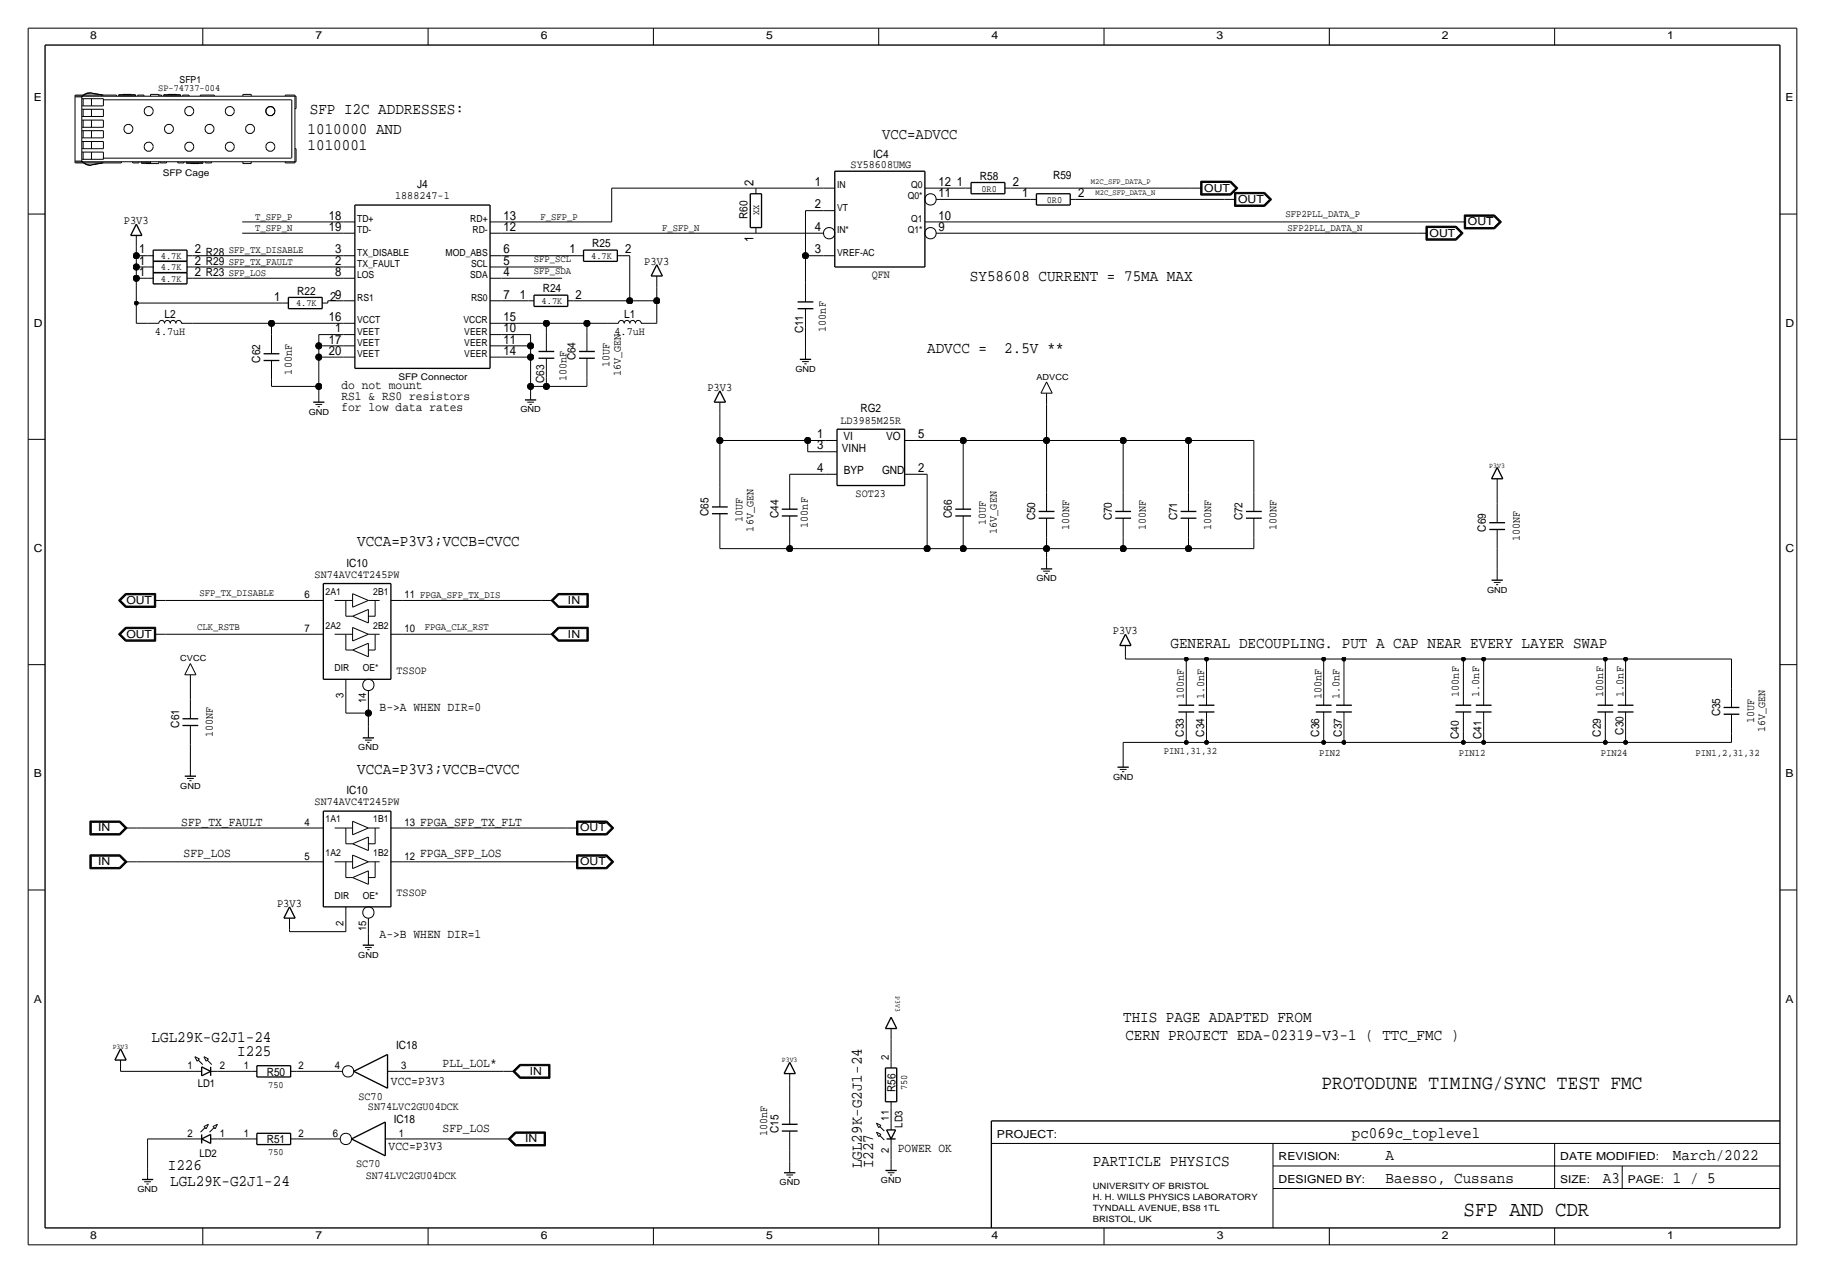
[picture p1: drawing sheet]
<svg xmlns="http://www.w3.org/2000/svg" width="411mm" height="287mm" viewBox="0 0 411 287" stroke-linecap="round" stroke-linejoin="round" font-family="sans-serif">
<g fill="none" stroke="#000" stroke-width=".23">
<path d="M6.3 6.4v274.3zM6.3 6.4h398.8zM45.7 6.4v3.8zM96.5 6.4v3.8zM147.3 6.4v3.8zM198.1 6.4v3.8zM248.9 6.4v3.8zM299.7 6.4v3.8zM350.5 6.4v3.8zM405.1 6.4v274.3zM16.9 21.4v15.3zM17 36.7h1.8z"/>
<path d="M17 36.3h1.5zM17 21.8h1.5zM17 21.4h1.8zM17 21.6h1.5zM17 36.5h1.5zM18.4 21.6v14.9zM18.5 28.7h4.8zM18.5 27.1h4.8zM18.5 26.3h4.8zM18.5 24.6h4.8zM18.5 23.9h4.8zM18.5 22.3h4.8z"/>
<path d="M18.5 36.5h48.3zM18.5 35.9h4.8zM18.5 34.3h4.8zM18.5 33.5h4.8zM18.5 31.9h4.8zM18.5 31.1h4.8zM18.5 29.5h4.8zM18.5 21.7h48.3zM18.5 36.6l.2 .1M18.5 36.4l.2 .2M18.7 29.5v1.6zM18.7 31.9v1.6z"/>
<path d="M18.7 34.3v1.6zM18.7 22.3v1.6zM18.7 24.6v1.7zM18.7 27.1v1.6zM18.7 36.7l.1 .1a2.53 2.53 0 0 0 1.8 .5M18.7 21.6l-.2 .1M18.8 36.6l.7 .4 1.1 .2M18.9 36.7h4.2zM18.9 21.4h4.2zM20.6 37.2l2.7-.5zM20.6 37.1l2.7-.4zM20.6 21l2.7 .4z"/>
<path d="M20.6 21l2.7 .5zM20.6 29.5v1.6zM20.6 31.9v1.6zM20.6 34.3v1.6zM20.6 22.3v1.6zM20.6 24.6v1.7zM20.6 27.1v1.6zM20.6 20.9h-.1a3 3 0 0 0-2 .7M20.6 21h-.1a2.11 2.11 0 0 0-1.7 .6M23.3 29.5v1.6zM23.3 31.9v1.6zM23.3 24.6v1.7z"/>
<path d="M23.3 27.1v1.6zM23.3 36.7h4.1zM23.3 36.7h.1M23.3 21.4h3zM23.3 21.4h.1M23.3 35.7h42.4zM23.3 22.3v1.6zM23.3 34.3v1.6zM23.3 22.5h42.4zM26.3 21.4v.3zM26.8 21.6h3.7zM26.8 21.3v.4z"/>
<path d="M26.8 21.3h3.7zM27.4 36.5v.2zM27.7 21.3h1.9zM27.7 21.3h.1M29.6 21.3h.1M29.9 36.7h1.4zM29.9 36.5v.2zM30.5 21.3v.4zM31 21.4h1.5zM31 21.4v.3zM31.3 36.5v.2zM31.9 36.6h2z"/>
<path d="M31.9 36.8h2zM31.9 36.5v.3zM32.5 21.4v.3zM32.8 36.9h.1M32.8 36.9h3zM33.9 21.3h1.9zM33.9 21.3v.4zM33.9 36.5v.4zM34.5 33.1a1.01 1.01 0 0 0-1.4-1 1.01 1.01 0 0 0-.3 1.7 1.01 1.01 0 0 0 1.7-.4v-.3M34.5 25a1.01 1.01 0 0 0-1.4-.9 1.01 1.01 0 0 0-.3 1.7 1.01 1.01 0 0 0 1.7-.4v-.3M35.8 21.4h.6zM35.8 36.5v.4z"/>
<path d="M35.8 21.3v.4zM36.1 36.7h1.4zM36.1 36.5v.2zM36.4 21.4v.3zM36.9 21.3v.4zM36.9 21.3h3.8zM36.9 21.6h3.8zM37.5 36.5v.2zM37.9 21.3h.1M37.9 21.3h1.9zM39.8 21.3h.1M40.1 36.7h1.4z"/>
<path d="M40.1 36.5v.2zM40.7 21.3v.4zM41.2 21.4h1.4zM41.2 21.4v.3zM41.5 36.5v.2zM42 36.6h3.8zM42 36.8h3.8zM42 36.5v.3zM42.6 21.4v.3zM43 36.9h1.9zM43 36.9h.1M43.7 33.1a1.01 1.01 0 0 0-1.4-1 1.01 1.01 0 0 0-.3 1.7 1.01 1.01 0 0 0 1.6-.4l.1-.3"/>
<path d="M43.7 25a1.01 1.01 0 0 0-1.4-.9 1.01 1.01 0 0 0-.3 1.7 1.01 1.01 0 0 0 1.6-.4l.1-.3M44.9 36.9h.1M45.2 21.4h3.1zM45.2 21.4v.3zM45.8 36.5v.3zM46.3 36.7h1.4zM46.3 36.5v.2zM47.7 36.5v.2zM48.3 21.4v.3zM52.8 25a1.01 1.01 0 0 0-1.4-.9 1.01 1.01 0 0 0-.3 1.7 1.01 1.01 0 0 0 1.7-.4v-.3M52.8 33.1a1.01 1.01 0 0 0-1.4-1 1.01 1.01 0 0 0-.3 1.7 1.01 1.01 0 0 0 1.7-.4v-.3M54.8 21.3h1.8z"/>
<path d="M54.8 36.9h1.8zM54.8 21.3v.4zM54.8 36.5v.4zM56.6 21.3v.4zM56.6 36.5v.4zM62 33.1a1.01 1.01 0 0 0-1.4-1 1.01 1.01 0 0 0-.3 1.7 1.01 1.01 0 0 0 1.6-.4l.1-.3M62 25a1.01 1.01 0 0 0-1.4-.9 1.01 1.01 0 0 0-.3 1.7 1.01 1.01 0 0 0 1.6-.4l.1-.3M64.3 21.4h2.2zM64.3 36.7h2.2zM64.3 21.4v.3zM64.3 36.5v.2zM65.8 22.5v13.1z"/>
<path d="M66.5 33.5h.3zM66.5 21.4v15.3zM66.5 24.5h.3zM66.8 33.5v3zM66.8 21.7v2.8zM6.3 48.3h3.9zM30.7 57.7v2.5zM30.7 57.7h2.6zM30.7 55.6v2.1zM30.7 53.1v2.5zM33.3 57.7h1.2zM42.2 57.7h1.2z"/>
<path d="M43.4 57.7h34.1zM54.6 50h22.9zM54.6 52.6h22.9zM77.5 57.7h2.5zM77.5 52.6h2.5zM77.5 50h2.5zM110.5 57.7h2.5zM110.5 50h2.5zM110.5 52.6h2.5zM113 50h24.9zM113 52.6h57.4zM113 57.7h17.3z"/>
<path d="M130.3 57.7h1.3zM137.9 42.4h32.5zM137.9 42.4v7.6zM139.2 57.7h1.3zM140.5 57.7h1.5zM142 57.7v10.1zM170.4 42.4h15.3zM170.4 52.6h15.3zM170.4 42.4v1.3zM170.4 51.3v1.3zM181.6 47.5v10.2zM181.6 57.7h4.1z"/>
<path d="M181.6 57.7v6.1zM181.6 47.5h4.1zM185.7 57.7h2.5zM185.7 47.5h2.5zM185.7 42.4h2.5zM208.5 50h2.6zM208.5 42.4h2.6zM211.1 52.6h108.2zM211.1 50h116.8zM211.1 45h21.3zM211.1 42.4h6.6zM217.7 42.4h1.2z"/>
<path d="M226.6 42.4h1.2zM227.8 42.4h40.7zM232.4 45h1.3zM241.3 45h1.3zM242.6 45h33.5zM268.5 42.4h2.5zM270.7 40.8h6.8zM270.7 44h6.8zM270.7 40.8v3.2zM270.8 40.9h6.7zM270.8 40.9v3zM270.8 43.9h6.7z"/>
<path d="M270.9 41h6.5zM270.9 41v2.8zM270.9 43.8h6.5zM271 41.1h6.4zM271 41.1v2.6zM271 43.7h6.4zM276.1 45h2.5zM277.4 41.1l1.2 1.3zM277.4 41l1.4 1.4zM277.4 43.8l1.4-1.4zM277.5 40.9l1.4 1.5zM277.5 40.8l1.6 1.6z"/>
<path d="M277.5 44l1.6-1.6zM278.3 43.4h6.8zM278.3 46.5h6.8zM278.3 43.4v3.1zM278.4 43.5h6.7zM278.4 43.5v2.9zM278.4 46.4h6.7zM278.5 43.6h6.5zM278.5 43.6v2.7zM278.5 46.3h6.5zM278.6 43.7h6.4zM278.6 43.7v2.5z"/>
<path d="M278.6 46.2h6.4zM278.6 42.4l-1.2 1.3zM278.9 42.4l-1.4 1.5zM285 43.7l1.3 1.3zM285 46.2l1.3-1.2zM285 43.6l1.4 1.4zM285 46.3l1.4-1.3zM285.1 43.5l1.5 1.5zM285.1 46.4l1.5-1.4zM285.1 43.4l1.6 1.6zM285.1 46.5l1.6-1.5zM319.3 52.6h2.5z"/>
<path d="M321.5 51h6.8zM321.5 54.2h6.8zM321.5 51v3.2zM321.6 51.1h6.7zM321.6 51.1v3zM321.6 54.1h6.7zM321.7 51.2h6.5zM321.7 51.2v2.7zM321.7 53.9h6.5zM321.8 51.3h6.4zM321.8 51.3v2.5zM321.8 53.8h6.4z"/>
<path d="M327.9 50h2.6zM328.2 51.3l1.2 1.3zM328.2 51.2l1.4 1.4zM328.2 53.9l1.4-1.3zM328.3 51.1l1.4 1.5zM328.3 51l1.6 1.6zM328.3 54.2l1.6-1.6zM329.4 52.6l-1.2 1.2zM329.7 52.6l-1.4 1.5zM330.1 48.5h6.9zM330.1 51.6h6.9zM330.1 48.5v3.1z"/>
<path d="M330.3 48.6h6.6zM330.3 48.6v2.9zM330.3 51.5h6.6zM330.4 48.7h6.5zM330.4 48.7v2.7zM330.4 51.4h6.5zM330.5 48.8h6.3zM330.5 48.8v2.5zM330.5 51.3h6.3zM336.8 48.8l1.3 1.2zM336.8 51.3l1.3-1.3zM336.9 48.7l1.3 1.3z"/>
<path d="M336.9 51.4l1.3-1.4zM336.9 48.6l1.5 1.4zM337 48.5l1.5 1.5zM337 51.6l1.5-1.6zM338.4 50l-1.5 1.5zM401.3 48.3h3.8zM30.7 72.9h2.6zM30.7 68.3v4.6zM30.7 68.3h33.1zM30.7 62.7v5.6zM30.7 60.2v2.5zM30.7 62.7h2.6z"/>
<path d="M30.7 60.2h2.6zM33.3 72.9h2.5zM33.3 60.2h1.2zM33.3 62.7h1.2zM35.8 72.9a.66 .66 0 0 1 .7-.6 .66 .66 0 0 1 .6 .6M37.1 72.9a.66 .66 0 0 1 .6-.6 .66 .66 0 0 1 .7 .6M38.4 72.9a.66 .66 0 0 1 .6-.6 .66 .66 0 0 1 .7 .6M39.6 72.9a.66 .66 0 0 1 .7-.6 .66 .66 0 0 1 .6 .6M40.9 72.9h2.5zM42.2 60.2h1.2zM42.2 62.7h1.2zM43.4 62.7h34.1z"/>
<path d="M43.4 60.2h34.1zM43.4 72.9h17.8zM61.2 72.9h16.3zM61.2 72.9v2.5zM61.2 75.4v4.4zM63.8 68.3h1.2zM71.9 78v2.5zM71.9 78h5.6zM71.9 75.4v2.6zM71.9 75.4h5.6zM72.6 68.3h1.3zM73.9 67.8h3.6z"/>
<path d="M73.9 67.8v.5zM77.5 78h2.5zM77.5 75.4h2.5zM77.5 72.9h2.5zM77.5 67.8h2.5zM77.5 60.2h2.5zM77.5 62.7h2.5zM110.5 78h2.5zM110.5 72.9h2.5zM110.5 75.4h2.5zM110.5 67.8h2.5zM110.5 60.2h2.5z"/>
<path d="M110.5 62.7h2.5zM113 72.9h10.2zM113 78h6.6zM113 75.4h6.6zM113 67.8h6.1zM113 62.7h13.7zM113 60.2h13.7zM119.1 67.8h1.3zM119.6 78v2.5zM119.6 75.4v2.6zM123.2 72.9h9.1zM123.2 72.9v2z"/>
<path d="M123.2 74.9v4.3zM128 67.8h1.3zM129.3 67.8h12.7zM132.3 72.9h4.6zM132.3 72.9v2zM132.3 74.9v4.3zM136.9 72.9h2.5zM139.4 72.9a.66 .66 0 0 1 .7-.6 .66 .66 0 0 1 .7 .6M140.7 72.9a.66 .66 0 0 1 .7-.6 .66 .66 0 0 1 .6 .6M142 67.8h6.1zM142 72.9a.66 .66 0 0 1 .6-.6 .66 .66 0 0 1 .7 .6M143.3 72.9a.66 .66 0 0 1 .6-.6 .66 .66 0 0 1 .7 .6"/>
<path d="M144.5 72.9h2.6zM147.1 72.9h1zM148.1 67.8v5.1zM148.1 64.8v3zM148.1 62.2v2.6zM181.6 73.9v4.6zM181.6 78.5v2.5zM181.6 69.6v4.3zM181.6 63.8v4.3zM6.3 99.1h3.9zM61.2 87.1h10.7zM61.2 85.6v1.5z"/>
<path d="M61.2 81.3v4.3zM71.1 91.2h1.5zM71.6 91.7h.5zM71.9 80.5v6.6zM71.9 87.1v1zM71.9 80.5h5.6zM71.9 88.1v2.6zM77.5 80.5h2.5zM110.5 80.5h2.5zM113 80.5h6.6zM118.9 90.7h1.5zM119.4 91.2h.5z"/>
<path d="M119.6 87.1h3.6zM119.6 80.5v6.6zM119.6 87.1v.5zM119.6 87.6v2.6zM123.2 87.1h9.1zM123.2 85.1v2zM123.2 80.8v4.3zM132.3 85.1v2zM132.3 80.8v4.3zM162.3 99.3h19.8zM162.3 93.2v6.1zM162.3 99.3v10.7z"/>
<path d="M162.3 90.7v2.5zM180.8 81.5h1.6zM181.4 82h.5zM182.1 99.3h4.1zM182.1 99.3v2.6zM186.2 99.3h2.5zM204 99.3h2.5zM206.5 99.3h10.7zM217.2 99.3h18.8zM217.2 99.3v11.2zM234.7 88.6h2.5zM236 99.3h17.2z"/>
<path d="M236 91.2v8.1zM236 99.3v11.7zM236 86.1l1.2 2.5zM236 86.1l-1.3 2.5zM236 88.6v2.6zM253.2 99.3h14.8zM253.2 99.3v11.7zM268 99.3h14.7zM268 99.3v11.7zM282.7 99.3v11.7zM401.3 99.1h3.8zM162.3 115.8v4.3z"/>
<path d="M162.3 110v4.3zM178.1 106.9h8.1zM178.1 106.9v3.6zM178.1 116.3v4.3zM178.1 110.5v4.3zM182.1 101.9h4.1zM186.2 106.9h2.5zM186.2 101.9h2.5zM204 106.9h2.5zM206.5 106.9h2.5zM209 106.9v16.8zM217.2 116.3v4.3z"/>
<path d="M217.2 110.5v4.3zM236 116.8v4.4zM236 111v4.3zM253.2 116.8v4.4zM253.2 111v4.3zM268 116.8v4.4zM268 111v4.3zM282.7 116.8v4.4zM282.7 111v4.3zM337.6 110.5v3zM337.6 107.9v2.6zM337.6 119.4v4.3z"/>
<path d="M337.6 113.5v4.4zM26.7 135.4l1.6-1.6zM26.7 135.4l1.6 1.6zM26.9 135.4l1.4-1.5zM26.9 135.4l1.4 1.5zM27 135.4l1.4-1.4zM27 135.4l1.4 1.4zM27.2 135.4l1.2-1.3zM27.2 135.4l1.2 1.3zM28.3 133.8h6.8zM28.3 137h6.8zM28.3 133.9h6.7z"/>
<path d="M28.3 136.9h6.7zM28.4 134h6.5zM28.4 136.8h6.5zM28.4 134.1h6.4zM28.4 136.7h6.4zM34.8 135.4h2.5zM34.8 134.1v2.6zM34.9 134v2.8zM35 133.9v3zM35.1 133.8v3.2zM37.3 135.4h33.1zM70.4 135.4h2.5z"/>
<path d="M75.4 135.4h4.1zM78 135.4v3.5zM78 138.9h1.5zM79.5 138.9l3.6-1.5zM79.5 138.9l3.6 1.6zM79.5 133.9v3zM79.5 136.9l3.6-1.5zM79.5 133.9l3.6 1.5zM83.1 138.9h1.5zM83.1 137.4v3.1zM83.1 135.4h2.5zM84.6 135.4v3.5z"/>
<path d="M88.1 135.4h2.6zM90.7 135.4h31.5zM122.2 135.4h2.5zM124.3 135.4l1.5-1.6zM124.3 135.4l1.5 1.6zM124.4 135.4l1.5 1.5zM124.6 135.4l1.3-1.4zM124.6 135.4l1.3 1.4zM124.7 135.4l1.3-1.3zM124.7 135.4l1.3 1.3zM125.8 137h6.8zM125.8 133.8h6.8z"/>
<path d="M125.9 133.9l-1.5 1.5zM125.9 133.9h6.6zM125.9 136.9h6.6zM125.9 134h6.5zM125.9 136.8h6.5zM126 134.1h6.3zM126 136.7h6.3zM132.3 134.1v2.6zM132.4 134v2.8zM132.5 133.9v3zM132.6 133.8v3.2zM162.3 123.7h15.8z"/>
<path d="M162.3 120.1v3.6zM178.1 123.7h30.9zM178.1 120.6v3.1zM209 123.7h8.2zM217.2 123.7h18.8zM217.2 120.6v3.1zM235.2 128.8h1.5zM235.7 129.3h.5zM236 123.7h17.2zM236 121.2v2.5zM236 123.7v2zM236 125.7v2.6z"/>
<path d="M253.2 123.7h14.8zM253.2 121.2v2.5zM268 123.7h14.7zM268 121.2v2.5zM282.7 121.2v2.5zM336.8 131.3h1.5zM337.3 131.8h.5zM337.6 123.7v4.6zM337.6 128.3v2.5zM6.3 149.9h3.9zM26.7 143l1.6-1.6zM26.7 143l1.6 1.6z"/>
<path d="M26.9 143l1.4-1.5zM26.9 143l1.4 1.5zM27 143l1.4-1.4zM27 143l1.4 1.4zM27.2 143l1.2 1.3zM28.3 141.4h6.8zM28.3 144.6h6.8zM28.3 141.5h6.7zM28.3 144.5h6.7zM28.4 141.6h6.5zM28.4 144.4h6.5zM28.4 141.7l-1.2 1.3z"/>
<path d="M28.4 141.7h6.4zM28.4 144.3h6.4zM34.8 143h2.5zM34.8 141.7v2.6zM34.9 141.6v2.8zM35 141.5v3zM35.1 141.4v3.2zM37.3 143h33.1zM41.7 152.1h2.5zM42.9 154.7v3zM42.9 149.6l1.3 2.5zM42.9 149.6l-1.2 2.5z"/>
<path d="M42.9 152.1v2.6zM42.9 157.7v4.4zM70.4 143h2.5zM75.4 143h4.1zM78 155.7v5.1zM78 153.2v2.5zM78 143v3.6zM78 146.6h1.5zM79.5 141.5l3.6 1.5zM79.5 144.5l3.6-1.5zM79.5 141.5v3zM79.5 146.6l3.6-1.6z"/>
<path d="M79.5 146.6l3.6 1.5zM83.1 155.7v5.1zM83.1 146.6h1.5zM83.1 143h2.5zM83.1 145v3.1zM84.6 143v3.6zM88.1 143h2.6zM90.7 143h31.5zM122.2 143h2.5zM124.3 143l1.5-1.6zM124.3 143l1.5 1.6zM124.4 143l1.5 1.5z"/>
<path d="M124.6 143l1.3-1.4zM124.6 143l1.3 1.4zM124.7 143l1.3-1.3zM124.7 143l1.3 1.3zM125.8 144.6h6.8zM125.8 141.4h6.8zM125.9 141.5l-1.5 1.5zM125.9 141.5h6.6zM125.9 144.5h6.6zM125.9 141.6h6.5zM125.9 144.4h6.5zM126 141.7h6.3z"/>
<path d="M126 144.3h6.3zM132.3 141.7v2.6zM132.4 141.6v2.8zM132.5 141.5v3zM132.6 141.4v3.2zM253.7 148.6h13.8zM253.7 148.1v.5zM253.7 145.5v2.6zM267.5 148.6h4.5zM267.5 148.6v6.1zM267.5 154.7v4.3zM272 148.6h26.4z"/>
<path d="M272 148.6v6.1zM272 154.7v4.3zM298.4 148.6h4.6zM298.4 148.6v6.1zM298.4 154.7v4.3zM303 148.6h26.9zM303 148.6v6.1zM303 154.7v4.3zM329.9 148.6h4.6zM329.9 148.6v6.1zM329.9 154.7v4.3zM334.5 148.6h27.4z"/>
<path d="M334.5 148.6v6.1zM334.5 154.7v4.3zM361.9 148.6h4.6zM361.9 148.6v6.1zM361.9 154.7v4.3zM366.5 148.6h23.9zM366.5 148.6v6.1zM366.5 154.7v4.3zM390.4 148.6v6.6zM390.4 155.2v4.3zM401.3 149.9h3.8zM42.2 175.5h1.5z"/>
<path d="M42.7 176h.5zM42.9 167.9v4.6zM42.9 172.5v2.5zM42.9 163.6v4.3zM78 160.8h5.1zM82.3 166.9h1.5zM82.8 167.4h.5zM83.1 160.8v3zM83.1 163.8v2.6zM252.5 173.5h1.5zM253 174h.5zM253.2 167.4h14.3z"/>
<path d="M253.2 167.4v3zM253.2 170.4v2.6zM267.5 167.4h4.5zM267.5 164.8v2.6zM267.5 160.5v4.3zM272 167.4h26.4zM272 164.8v2.6zM272 160.5v4.3zM298.4 167.4h4.6zM298.4 164.8v2.6zM298.4 160.5v4.3zM303 167.4h26.9z"/>
<path d="M303 164.8v2.6zM303 160.5v4.3zM329.9 167.4h4.6zM329.9 164.8v2.6zM329.9 160.5v4.3zM334.5 167.4h27.4zM334.5 164.8v2.6zM334.5 160.5v4.3zM361.9 167.4h4.6zM361.9 164.8v2.6zM361.9 160.5v4.3zM366.5 167.4h23.9z"/>
<path d="M366.5 164.8v2.6zM366.5 160.5v4.3zM390.4 165.4v2zM390.4 161v4.4zM20.3 192.7v3.2zM20.3 195.9h6.8zM20.3 192.7h6.8zM20.3 185.1v3.2zM20.3 188.3h6.8zM20.3 185.1h6.8zM20.4 192.8h6.6zM20.4 192.8v3z"/>
<path d="M20.4 195.8h6.6zM20.4 185.2h6.6zM20.4 185.2v3zM20.4 188.2h6.6zM20.5 192.9h6.5zM20.5 192.9v2.8zM20.5 195.7h6.5zM20.5 185.3h6.5zM20.5 185.3v2.8zM20.5 188.1h6.5zM20.6 193h6.3zM20.6 193v2.6z"/>
<path d="M20.6 195.6h6.3zM20.6 185.4h6.3zM20.6 185.4v2.6zM20.6 188h6.3zM26.9 193l1.3 1.3zM26.9 195.6l1.3-1.3zM26.9 185.4l1.3 1.3zM26.9 188l1.3-1.3zM27 192.9l1.3 1.4zM27 195.7l1.3-1.4zM27 185.3l1.3 1.4zM27 188.1l1.3-1.4z"/>
<path d="M27 192.8l1.5 1.5zM27 195.8l1.5-1.5zM27 185.2l1.5 1.5zM27 188.2l1.5-1.5zM27.1 192.7l1.6 1.6zM27.1 195.9l1.6-1.6zM27.1 185.1l1.6 1.6zM28.2 194.3h2.5zM28.2 186.7h2.5zM28.7 186.7l-1.6 1.6zM30.7 186.7h39.7zM30.7 194.3h39.7z"/>
<path d="M70.4 194.3h2.5zM70.4 186.7h2.5zM75.4 194.3h4.1zM75.4 186.7h4.1zM78 197.9h1.5zM78 190.2h1.5zM78 194.3v3.6zM78 186.7v3.5zM79.5 192.8l3.6 1.5zM79.5 195.8l3.6-1.5zM79.5 190.2l3.6 1.6zM79.5 190.2l3.6-1.5z"/>
<path d="M79.5 197.9l3.6-1.6zM79.5 197.9l3.6 1.5zM79.5 192.8v3zM79.5 185.2l3.6 1.5zM79.5 185.2v3zM79.5 188.2l3.6-1.5zM83.1 190.2h1.5zM83.1 197.9h1.5zM83.1 194.3h2.5zM83.1 188.7v3.1zM83.1 196.3v3.1zM83.1 186.7h2.5z"/>
<path d="M84.6 194.3v3.6zM84.6 186.7v3.5zM88.1 194.3h2.6zM88.1 186.7h2.6zM90.7 186.7h37.1zM90.7 194.3h37.1zM127.8 194.3h2.5zM127.8 186.7h2.5zM130 192.7h6.8zM130 195.9h6.8zM130 192.7v3.2zM130 185.1h6.8z"/>
<path d="M130 188.3h6.8zM130 185.1v3.2zM130.1 192.8h6.7zM130.1 192.8v3zM130.1 195.8h6.7zM130.1 185.2h6.7zM130.1 185.2v3zM130.1 188.2h6.7zM130.2 192.9h6.5zM130.2 192.9v2.8zM130.2 195.7h6.5zM130.2 185.3h6.5z"/>
<path d="M130.2 185.3v2.8zM130.2 188.1h6.5zM130.3 193h6.4zM130.3 193v2.6zM130.3 195.6h6.4zM130.3 185.4h6.4zM130.3 185.4v2.6zM130.3 188h6.4zM136.7 193l1.2 1.3zM136.7 195.6l1.2-1.3zM136.7 185.4l1.2 1.3zM136.7 188l1.2-1.3z"/>
<path d="M136.7 192.9l1.4 1.4zM136.7 195.7l1.4-1.4zM136.7 185.3l1.4 1.4zM136.7 188.1l1.4-1.4zM136.8 192.8l1.4 1.5zM136.8 185.2l1.4 1.5zM136.8 192.7l1.6 1.6zM136.8 195.9l1.6-1.6zM136.8 185.1l1.6 1.6zM138.2 194.3l-1.4 1.5zM138.2 186.7l-1.4 1.5zM138.4 186.7l-1.6 1.6z"/>
<path d="M6.3 200.7h3.9zM65.3 210.1h12.7zM65.3 209.5v.6zM65.3 207v2.5zM78 207v3.1zM78 204.5v2.5zM82.3 213.6h1.5zM82.8 214.1h.5zM83.1 207v3.6zM83.1 210.6v2.5zM401.3 200.7h3.8zM27.2 239v2.6z"/>
<path d="M43.9 238.3l.5 1zM43.9 238.3l1.1 .5zM44.7 239l1 1zM45 238.8l-.6 .5zM46 238.3l1 .5zM46 238.3l.5 1zM46.5 239.3l.5-.5zM46.7 239l1.1 1zM117.2 240h6.8zM124 240v3.1zM200.9 234.4v5.1zM200.9 239.5v1.3z"/>
<path d="M200.9 231.9v2.5zM27.2 241.6h16.7zM33.3 256.8h10.6zM33.3 256.8v6.6zM43.9 256.8h1.6zM43.9 241.6h1.6zM45.2 255.3l1-1zM46 254l.5 .5zM46 254l1-.5zM47 253.5l-.5 1zM47.2 255.3l1.1-1zM47.5 256.8h1.5z"/>
<path d="M47.5 241.6h1.5zM48 254l.5 .5zM48 254l1-.5zM49 241.6h7.6zM49 256.8h7.6zM49 253.5l-.5 1zM56.6 256.8h1.3zM56.6 241.6h1.3zM65.5 256.8h1.3zM65.5 241.6h1.3zM66.8 241.6h10.4zM66.8 256.8h9.9z"/>
<path d="M86.9 256.8h2.5zM87.4 241.6h2.5zM89.4 256.8h23.1zM89.9 241.6h23.6zM112.5 256.8h2.6zM113.5 241.6h2.6zM114.6 256.8l1.6 1.6zM114.8 256.8l1.4-1.5zM114.8 256.8l1.4 1.5zM114.9 256.8l1.4-1.4zM114.9 256.8l1.4 1.4zM115.1 256.8l1.2-1.3z"/>
<path d="M115.1 256.8l1.2 1.3zM115.6 241.6l1.6-1.6zM115.6 241.6l1.6 1.5zM115.8 241.6l1.4 1.4zM115.9 241.6l1.4-1.4zM115.9 241.6l1.4 1.3zM116.1 241.6l1.2-1.3zM116.1 241.6l1.2 1.2zM116.2 255.2l-1.6 1.6zM116.2 258.4h6.8zM116.2 255.2h6.8zM116.2 255.3h6.7z"/>
<path d="M116.2 258.3h6.7zM116.3 255.4h6.5zM116.3 258.2h6.5zM116.3 255.5h6.4zM116.3 258.1h6.4zM117.2 243.1h6.8zM117.2 240.1l-1.4 1.5zM117.2 240.1h6.7zM117.2 243h6.7zM117.3 240.2h6.5zM117.3 242.9h6.5zM117.3 240.3h6.4z"/>
<path d="M117.3 242.8h6.4zM122.7 255.5v2.6zM122.8 255.4v2.8zM122.9 255.3v3zM123 255.2v3.2zM123.7 240.3v2.5zM123.8 240.2v2.7zM123.9 240.1v2.9zM178.1 259.3v2.6zM178.1 244.6v4.6zM178.1 242.1v2.5zM178.1 255v4.3z"/>
<path d="M178.1 249.2v4.3zM197.6 253.2l1 .5zM197.6 253.2l.5 1.1zM197.6 255.3l.5 1zM197.6 255.3l1 .5zM198.1 256.3l.5-.5zM198.4 254l1 1zM198.4 256l1 1zM198.6 253.7l-.5 .6zM200.9 258.3v3.1zM200.9 249.7v3.5zM200.9 248.4v1.3z"/>
<path d="M200.9 253.2v1.6zM200.9 256.8v1.5zM223.5 257.8h177.8zM287 257.8v19.1zM350.5 257.8v10.2zM32.5 266.4h1.5zM33 267h.5zM33.3 263.4v2.5zM45.7 276.9v3.8zM96.5 276.9v3.8zM147.3 276.9v3.8zM177.3 264.9h1.5z"/>
<path d="M177.8 265.4h.5zM178.1 261.9v2.5zM198.1 276.9v3.8zM200.2 264.4h1.5zM200.7 264.9h.5zM200.9 261.4v2.5zM248.9 276.9v3.8zM287 268h114.3zM287 262.9h114.3zM299.7 276.9v3.8zM350.5 276.9v3.8zM365.8 262.9v5.1z"/>
<path d="M6.3 280.7h398.8z"/>
<circle cx="29" cy="29.1" r="1.02"/>
<circle cx="38.1" cy="29.1" r="1.02"/>
<circle cx="47.2" cy="29.1" r="1.02"/>
<circle cx="56.4" cy="29.1" r="1.02"/>
<circle cx="186.9" cy="52.6" r="1.28"/>
<circle cx="209.8" cy="45" r="1.28"/>
<circle cx="209.8" cy="52.6" r="1.28"/>
<circle cx="83.1" cy="154.4" r="1.28"/>
<circle cx="83.1" cy="205.8" r="1.28"/>
<circle cx="78" cy="256.8" r="1.28"/>
<circle cx="78.5" cy="241.6" r="1.28"/>
</g>
<g fill="#000" stroke="#000" stroke-width=".23">
<circle cx="30.7" cy="57.7" r=".71"/>
<circle cx="181.6" cy="57.7" r=".71"/>
<circle cx="30.7" cy="68.3" r=".46"/>
<circle cx="30.7" cy="62.7" r=".71"/>
<circle cx="30.7" cy="60.2" r=".71"/>
<circle cx="61.2" cy="72.9" r=".71"/>
<circle cx="71.9" cy="78" r=".71"/>
<circle cx="119.6" cy="78" r=".71"/>
<circle cx="123.2" cy="72.9" r=".71"/>
<circle cx="132.3" cy="72.9" r=".71"/>
<circle cx="142" cy="67.8" r=".71"/>
<circle cx="148.1" cy="67.8" r=".71"/>
<circle cx="71.9" cy="87.1" r=".71"/>
<circle cx="71.9" cy="80.5" r=".71"/>
<circle cx="119.6" cy="87.1" r=".71"/>
<circle cx="119.6" cy="80.5" r=".71"/>
<circle cx="123.2" cy="87.1" r=".71"/>
<circle cx="162.3" cy="99.3" r=".71"/>
<circle cx="182.1" cy="99.3" r=".71"/>
<circle cx="217.2" cy="99.3" r=".71"/>
<circle cx="236" cy="99.3" r=".71"/>
<circle cx="253.2" cy="99.3" r=".71"/>
<circle cx="268" cy="99.3" r=".71"/>
<circle cx="178.1" cy="123.7" r=".71"/>
<circle cx="209" cy="123.7" r=".71"/>
<circle cx="217.2" cy="123.7" r=".71"/>
<circle cx="236" cy="123.7" r=".71"/>
<circle cx="253.2" cy="123.7" r=".71"/>
<circle cx="268" cy="123.7" r=".71"/>
<circle cx="267.5" cy="148.6" r=".46"/>
<circle cx="272" cy="148.6" r=".46"/>
<circle cx="298.4" cy="148.6" r=".46"/>
<circle cx="303" cy="148.6" r=".46"/>
<circle cx="329.9" cy="148.6" r=".46"/>
<circle cx="334.5" cy="148.6" r=".46"/>
<circle cx="361.9" cy="148.6" r=".46"/>
<circle cx="366.5" cy="148.6" r=".46"/>
<circle cx="83.1" cy="160.8" r=".71"/>
<circle cx="267.5" cy="167.4" r=".46"/>
<circle cx="272" cy="167.4" r=".46"/>
<circle cx="298.4" cy="167.4" r=".46"/>
<circle cx="303" cy="167.4" r=".46"/>
<circle cx="329.9" cy="167.4" r=".46"/>
<circle cx="334.5" cy="167.4" r=".46"/>
<circle cx="361.9" cy="167.4" r=".46"/>
<circle cx="366.5" cy="167.4" r=".46"/>
</g>
<g fill="none" stroke="#000" stroke-width=".3">
<path d="M10.2 10.2v266.7zM10.2 10.2h391.1zM401.3 10.2v266.7zM188.2 38.6h20.3zM188.2 38.6v21.6zM208.5 38.6v21.6zM29.5 53.1h2.5zM30.7 50.5l1.3 2.6zM30.7 50.5l-1.2 2.6zM34.5 56.4h7.7zM34.5 56.4v2.5zM34.5 58.9h7.7z"/>
<path d="M34.5 58.9v2.6zM42.2 56.4v2.5zM42.2 58.9v2.6zM80 46.2h30.5zM80 46.2v36.9zM110.5 46.2v36.9zM131.6 56.4h7.6zM131.6 56.4v2.5zM131.6 58.9h7.6zM139.2 56.4v2.5zM148.1 59.7l1.3 2.5zM148.1 59.7l-1.3 2.5z"/>
<path d="M169.2 43.7v7.6zM169.2 43.7h2.5zM169.2 51.3h2.5zM171.7 43.7v7.6zM218.9 41.1h7.7zM218.9 41.1v2.6zM218.9 43.7h7.7zM226.6 41.1v2.6zM233.7 43.7h7.6zM233.7 43.7v2.5zM233.7 46.2h7.6zM241.3 43.7v2.5z"/>
<path d="M34.5 61.5h7.7zM34.5 61.5v2.5zM34.5 64h7.7zM42.2 61.5v2.5zM59.4 79.8h3.6zM65 67.1h7.6zM65 67.1v2.5zM65 69.6h7.6zM72.6 67.1v2.5zM120.4 66.5h7.6zM120.4 66.5v2.6zM120.4 69.1h7.6z"/>
<path d="M121.4 79.2h3.6zM128 66.5v2.6zM130.6 79.2h3.5zM146.8 62.2h2.6zM179.8 68.1h3.6zM179.8 69.6h3.6zM188.2 60.2h20.3zM59.4 81.3h3.6zM70.6 90.7h2.6zM80 83.1h30.5zM118.4 90.2h2.5zM121.4 80.8h3.6z"/>
<path d="M130.6 80.8h3.5zM161 90.7h2.6zM162.3 88.1l1.3 2.6zM162.3 88.1l-1.3 2.6zM180.3 81h2.6zM188.7 96.8h15.3zM188.7 96.8v12.7zM204 96.8v12.7zM160.5 114.3h3.6zM160.5 115.8h3.6zM176.3 114.8h3.5zM176.3 116.3h3.5z"/>
<path d="M188.7 109.5h15.3zM215.4 114.8h3.5zM215.4 116.3h3.5zM234.2 115.3h3.5zM234.2 116.8h3.5zM251.5 115.3h3.5zM251.5 116.8h3.5zM266.2 115.3h3.5zM266.2 116.8h3.5zM280.9 115.3h3.6zM280.9 116.8h3.6zM335.8 117.9h3.5z"/>
<path d="M335.8 119.4h3.5zM336.3 107.9h2.5zM337.6 105.4l1.2 2.5zM337.6 105.4l-1.3 2.5zM72.9 131.6h15.2zM72.9 131.6v21.6zM88.1 131.6v21.6zM234.7 128.3h2.5zM336.3 130.8h2.5zM72.9 153.2h15.2zM252.5 145.5h2.5zM253.7 143l1.3 2.5z"/>
<path d="M253.7 143l-1.2 2.5zM265.7 159h3.5zM270.3 159h3.5zM296.7 159h3.5zM301.2 159h3.6zM328.2 159h3.5zM332.7 159h3.6zM360.2 159h3.5zM364.7 159h3.6zM388.6 159.5h3.6zM41.1 162.1h3.6zM41.1 163.6h3.6z"/>
<path d="M41.7 175h2.5zM81.8 166.4h2.5zM252 173h2.5zM265.7 160.5h3.5zM270.3 160.5h3.5zM296.7 160.5h3.5zM301.2 160.5h3.6zM328.2 160.5h3.5zM332.7 160.5h3.6zM360.2 160.5h3.5zM364.7 160.5h3.6zM388.6 161h3.6z"/>
<path d="M72.9 182.9v21.6zM72.9 182.9h15.2zM88.1 182.9v21.6zM64 207h2.5zM65.3 204.5l1.2 2.5zM65.3 204.5l-1.3 2.5zM72.9 204.5h15.2zM81.8 213.1h2.5zM25.9 239h2.5zM27.2 236.5l1.2 2.5zM27.2 236.5l-1.3 2.5zM87.4 237.7v7.7z"/>
<path d="M178.1 239.5l1.2 2.6zM178.1 239.5l-1.3 2.6zM199.6 231.9h2.6zM200.9 229.4l1.3 2.5zM200.9 229.4l-1.3 2.5zM45.5 255.8v2zM45.5 256.8l2 1zM45.5 256.8l2-1zM45.5 240.5v2.1zM45.5 242.6l2-1zM45.5 240.5l2 1.1zM47.5 255.8v2z"/>
<path d="M47.5 240.5v2.1zM57.9 255.5h7.6zM57.9 255.5v2.6zM57.9 258.1h7.6zM57.9 240.3h7.6zM57.9 240.3v2.5zM57.9 242.8h7.6zM65.5 255.5v2.6zM65.5 240.3v2.5zM79.2 256.8l7.7 3.8zM79.2 256.8l7.7-3.8zM79.8 241.6l7.6 3.8z"/>
<path d="M79.8 241.6l7.6-3.9zM86.9 253v7.6zM176.3 253.5h3.5zM176.3 255h3.5zM176.8 242.1h2.5zM199.6 240.8v7.6zM199.6 240.8h2.6zM199.6 248.4h2.6zM199.9 254.8h2zM199.9 256.8h2zM199.9 254.8l1 2zM201.9 254.8l-1 2z"/>
<path d="M202.2 240.8v7.6zM223.5 252.7h177.8zM223.5 252.7v24.2zM10.2 276.9h391.1zM32 265.9h2.5zM176.8 264.4h2.5zM199.6 263.9h2.6z"/>
</g>
<text font-size="4.8" x="330" y="274.1">SFP AND CDR</text>
<text font-size="4.5" x="297.9" y="245.6">PROTODUNE TIMING/SYNC TEST FMC</text>
<g font-size="3.6">
<text x="69.8" y="25.7">SFP I2C ADDRESSES:</text>
<text x="69.3" y="30.2">1010000 AND</text>
<text x="69.3" y="33.8">1010001</text>
<text x="218.7" y="63.2">SY58608 CURRENT = 75MA MAX</text>
<text x="209" y="79.5">ADVCC =</text>
<text x="226.4" y="79.5">2.5V **</text>
<text x="80.5" y="123.2">VCCA=P3V3;VCCB=CVCC</text>
<text x="263.9" y="146">GENERAL DECOUPLING. PUT A CAP NEAR EVERY LAYER SWAP</text>
<text x="80.5" y="174.5">VCCA=P3V3;VCCB=CVCC</text>
<text x="253.2" y="230.4">THIS PAGE ADAPTED FROM</text>
<text x="34.2" y="234.9">LGL29K-G2J1-24</text>
<text x="53.5" y="238">I225</text>
<text x="253.7" y="234.4">CERN PROJECT EDA-02319-V3-1 ( TTC_FMC )</text>
<text x="304.8" y="256.5">pc069c_toplevel</text>
<text x="37.8" y="263.9">I226</text>
<text x="194.3" y="263.4" transform="rotate(-90 194.3 263.4)">LGL29K-G2J1-24</text>
<text x="196.8" y="263.4" transform="rotate(-90 196.8 263.4)">I227</text>
<text x="246.4" y="262.9">PARTICLE PHYSICS</text>
<text x="312.4" y="261.6">A</text>
<text x="377.2" y="261.6">March/2022</text>
<text x="38.4" y="267.5">LGL29K-G2J1-24</text>
<text x="312.4" y="266.7">Baesso, Cussans</text>
<text x="361.4" y="266.7">A3</text>
<text x="377.2" y="266.7">1 / 5</text>
</g>
<text font-size="3.5" x="198.9" y="31.2">VCC=ADVCC</text>
<g font-size="2.9">
<text x="169.9" y="41.9" transform="rotate(-90 169.9 41.9)">2</text>
<text x="183.7" y="41.9">1</text>
<text x="211.6" y="41.9">12</text>
<text x="215.8" y="41.9">1</text>
<text x="228.3" y="41.9">2</text>
<text x="183.7" y="47">2</text>
<text x="211.6" y="44.4">11</text>
<text x="230.5" y="44.4">1</text>
<text x="243.1" y="44.4">2</text>
<text x="74.1" y="52.1">19</text>
<text x="74.1" y="49.5">18</text>
<text x="113.5" y="49.5">13</text>
<text x="113.5" y="52.1">12</text>
<text x="183.7" y="52.1">4</text>
<text x="211.6" y="49.5">10</text>
<text x="211.6" y="52.1">9</text>
<text x="31.3" y="57.2">1</text>
<text x="31.3" y="59.7">1</text>
<text x="43.9" y="57.2">2 R28</text>
<text x="43.9" y="59.7">2 R29</text>
<text x="75.5" y="57.2">3</text>
<text x="75.5" y="59.7">2</text>
<text x="113.5" y="59.7">5</text>
<text x="113.5" y="57.2">6</text>
<text x="128.4" y="57.1">1</text>
<text x="141" y="57.1">2</text>
<text x="169.9" y="54.5" transform="rotate(-90 169.9 54.5)">1</text>
<text x="183.7" y="57.2">3</text>
<text x="31.3" y="62.2">1</text>
<text x="43.9" y="62.2">2 R23</text>
<text x="75.5" y="62.2">8</text>
<text x="113.5" y="62.2">4</text>
<text x="61.8" y="67.8">1</text>
<text x="74.4" y="67.8">29</text>
<text x="113.5" y="67.3">7</text>
<text x="117.2" y="67.3">1</text>
<text x="129.8" y="67.3">2</text>
<text x="74.1" y="72.4">16</text>
<text x="74.1" y="77.5">17</text>
<text x="75.5" y="74.9">1</text>
<text x="113.5" y="72.4">15</text>
<text x="113.5" y="74.9">10</text>
<text x="113.5" y="77.5">11</text>
<text x="74.1" y="80">20</text>
<text x="113.5" y="80">14</text>
<text x="77" y="87.6">do not mount</text>
<text x="77" y="90.2">RS1 &amp; RS0 resistors</text>
<text x="77" y="92.7">for low data rates</text>
<text x="184.3" y="101.3">3</text>
<text x="184.3" y="98.8">1</text>
<text x="207" y="98.8">5</text>
<text x="184.3" y="106.4">4</text>
<text x="207" y="106.4">2</text>
<text x="85.6" y="160.3">B-&gt;A WHEN DIR=0</text>
<text x="40.9" y="186.2">SFP_TX_FAULT</text>
<text x="94.7" y="186.2">FPGA_SFP_TX_FLT</text>
<text x="41.4" y="193.3">SFP_LOS</text>
<text x="94.7" y="193.3">FPGA_SFP_LOS</text>
<text x="85.6" y="211.6">A-&gt;B WHEN DIR=1</text>
<text x="88.1" y="244.6">VCC=P3V3</text>
<text x="99.8" y="240.5">PLL_LOL*</text>
<text x="99.8" y="255.3">SFP_LOS</text>
<text x="87.6" y="259.3">VCC=P3V3</text>
<text x="202.4" y="259.8">POWER OK</text>
</g>
<g font-size="2.6">
<text x="196.9" y="35.7">IC4</text>
<text x="191.8" y="37.9">SY58608UMG</text>
<text x="220.9" y="40.5">R58</text>
<text x="237.4" y="40.4">R59</text>
<text x="89.1" y="45">1888247-1</text>
<text x="94" y="42.4">J4</text>
<text x="27.9" y="50.5">P3V3</text>
<text x="168.6" y="49.3" transform="rotate(-90 168.6 49.3)">R60</text>
<text x="133.5" y="55.8">R25</text>
<text x="145.3" y="59.7">P3V3</text>
<text x="122.4" y="65.9">R24</text>
<text x="196.6" y="62.6">QFN</text>
<text x="37.1" y="71.6">L2</text>
<text x="67" y="66.4">R22</text>
<text x="140.7" y="71.6">L1</text>
<text x="34.9" y="75.4">4.7uH</text>
<text x="138.6" y="75.4">4.7uH</text>
<text x="181.1" y="75.2" transform="rotate(-90 181.1 75.2)">C11</text>
<text x="186.2" y="74.8" transform="rotate(-90 186.2 74.8)">100nF</text>
<text x="58.7" y="81.8" transform="rotate(-90 58.7 81.8)">C62</text>
<text x="129.8" y="81.3" transform="rotate(-90 129.8 81.3)">C64</text>
<text x="137.4" y="82.7" transform="rotate(-90 137.4 82.7)">10UF</text>
<text x="65.8" y="84.4" transform="rotate(-90 65.8 84.4)">100nF</text>
<text x="122.7" y="86.4" transform="rotate(-90 122.7 86.4)">C63</text>
<text x="127.8" y="86" transform="rotate(-90 127.8 86)">100nF</text>
<text x="140" y="84.8" transform="rotate(-90 140 84.8)">16V_GEN</text>
<text x="159.5" y="88.1">P3V3</text>
<text x="189.5" y="95.5">LD3985M25R</text>
<text x="194" y="93">RG2</text>
<text x="189.8" y="101.9">VINH</text>
<text x="190.2" y="99.3">VI</text>
<text x="199.8" y="99.3">VO</text>
<text x="190.3" y="106.9">BYP</text>
<text x="198.9" y="106.9">GND</text>
<text x="192.9" y="112">SOT23</text>
<text x="159.8" y="116.3" transform="rotate(-90 159.8 116.3)">C65</text>
<text x="167.4" y="117.8" transform="rotate(-90 167.4 117.8)">10UF</text>
<text x="169.9" y="119.8" transform="rotate(-90 169.9 119.8)">16V_GEN</text>
<text x="175.5" y="116.8" transform="rotate(-90 175.5 116.8)">C44</text>
<text x="182.1" y="119" transform="rotate(-90 182.1 119)">100nF</text>
<text x="214.6" y="116.8" transform="rotate(-90 214.6 116.8)">C66</text>
<text x="222.3" y="118.3" transform="rotate(-90 222.3 118.3)">10UF</text>
<text x="233.4" y="117.3" transform="rotate(-90 233.4 117.3)">C50</text>
<text x="241" y="119.5" transform="rotate(-90 241 119.5)">100NF</text>
<text x="250.7" y="117.3" transform="rotate(-90 250.7 117.3)">C70</text>
<text x="258.3" y="119.5" transform="rotate(-90 258.3 119.5)">100NF</text>
<text x="265.4" y="117.3" transform="rotate(-90 265.4 117.3)">C71</text>
<text x="273.1" y="119.5" transform="rotate(-90 273.1 119.5)">100NF</text>
<text x="280.2" y="117.3" transform="rotate(-90 280.2 117.3)">C72</text>
<text x="287.8" y="119.5" transform="rotate(-90 287.8 119.5)">100NF</text>
<text x="335" y="119.9" transform="rotate(-90 335 119.9)">C69</text>
<text x="224.8" y="120.4" transform="rotate(-90 224.8 120.4)">16V_GEN</text>
<text x="342.6" y="122" transform="rotate(-90 342.6 122)">100NF</text>
<text x="70.9" y="130.3">SN74AVC4T245PW</text>
<text x="78.1" y="127.8">IC10</text>
<text x="250.9" y="143">P3V3</text>
<text x="89.4" y="151.9">TSSOP</text>
<text x="267" y="157.6" transform="rotate(-90 267 157.6)">100nF</text>
<text x="271.5" y="157.6" transform="rotate(-90 271.5 157.6)">1.0nF</text>
<text x="297.9" y="157.6" transform="rotate(-90 297.9 157.6)">100nF</text>
<text x="302" y="157.6" transform="rotate(-90 302 157.6)">1.0nF</text>
<text x="328.9" y="157.1" transform="rotate(-90 328.9 157.1)">100nF</text>
<text x="333.5" y="157.1" transform="rotate(-90 333.5 157.1)">1.0nF</text>
<text x="361.4" y="157.1" transform="rotate(-90 361.4 157.1)">100nF</text>
<text x="366" y="157.1" transform="rotate(-90 366 157.1)">1.0nF</text>
<text x="387.9" y="161.5" transform="rotate(-90 387.9 161.5)">C35</text>
<text x="40.4" y="164.1" transform="rotate(-90 40.4 164.1)">C61</text>
<text x="48" y="166.2" transform="rotate(-90 48 166.2)">100NF</text>
<text x="267" y="166.1" transform="rotate(-90 267 166.1)">C33</text>
<text x="271.5" y="166.1" transform="rotate(-90 271.5 166.1)">C34</text>
<text x="297.4" y="166.1" transform="rotate(-90 297.4 166.1)">C36</text>
<text x="302.5" y="166.1" transform="rotate(-90 302.5 166.1)">C37</text>
<text x="328.9" y="166.6" transform="rotate(-90 328.9 166.6)">C40</text>
<text x="334" y="166.6" transform="rotate(-90 334 166.6)">C41</text>
<text x="360.9" y="166.1" transform="rotate(-90 360.9 166.1)">C29</text>
<text x="366" y="165.6" transform="rotate(-90 366 165.6)">C30</text>
<text x="395.5" y="163" transform="rotate(-90 395.5 163)">10UF</text>
<text x="398" y="165.1" transform="rotate(-90 398 165.1)">16V_GEN</text>
<text x="78.1" y="179.1">IC10</text>
<text x="70.9" y="181.6">SN74AVC4T245PW</text>
<text x="89.4" y="201.9">TSSOP</text>
<text x="62.5" y="204.5">P3V3</text>
<text x="89.3" y="236.5">IC18</text>
<text x="60.1" y="242.6">R50</text>
<text x="80.8" y="247.9">SC70</text>
<text x="83" y="250.2">SN74LVC2GU04DCK</text>
<text x="201.9" y="246.2" transform="rotate(-90 201.9 246.2)">R56</text>
<text x="60.1" y="257.8">R51</text>
<text x="88.8" y="253.2">IC18</text>
<text x="173" y="256.1" transform="rotate(-90 173 256.1)">100nF</text>
<text x="175.5" y="255.5" transform="rotate(-90 175.5 255.5)">C15</text>
<text x="80.3" y="263.1">SC70</text>
<text x="82.5" y="265.9">SN74LVC2GU04DCK</text>
</g>
<g font-size="2.5">
<text x="20.3" y="8.9">8</text>
<text x="71.1" y="8.9">7</text>
<text x="121.9" y="8.9">6</text>
<text x="172.7" y="8.9">5</text>
<text x="223.5" y="8.9">4</text>
<text x="274.3" y="8.9">3</text>
<text x="325.1" y="8.9">2</text>
<text x="375.9" y="8.9">1</text>
<text x="7.6" y="22.9">E</text>
<text x="402.6" y="22.9">E</text>
<text x="271.5" y="43.2">OUT</text>
<text x="279.1" y="45.7">OUT</text>
<text x="322.3" y="53.3">OUT</text>
<text x="331" y="50.8">OUT</text>
<text x="7.6" y="73.7">D</text>
<text x="402.6" y="73.7">D</text>
<text x="7.6" y="124.5">C</text>
<text x="402.6" y="124.5">C</text>
<text x="28.5" y="136.1">OUT</text>
<text x="128.1" y="136.1">IN</text>
<text x="28.5" y="143.8">OUT</text>
<text x="128.1" y="143.8">IN</text>
<text x="7.6" y="175.3">B</text>
<text x="402.6" y="175.3">B</text>
<text x="22.1" y="187.5">IN</text>
<text x="130.8" y="187.5">OUT</text>
<text x="22.1" y="195.1">IN</text>
<text x="130.8" y="195.1">OUT</text>
<text x="7.6" y="226.1">A</text>
<text x="402.6" y="226.1">A</text>
<text x="119.4" y="242.3">IN</text>
<text x="118.4" y="257.6">IN</text>
<text x="224.8" y="256.5">PROJECT:</text>
<text x="288.3" y="261.6">REVISION:</text>
<text x="351.8" y="261.6">DATE MODIFIED:</text>
<text x="288.3" y="266.7">DESIGNED BY:</text>
<text x="20.3" y="279.4">8</text>
<text x="71.1" y="279.4">7</text>
<text x="121.9" y="279.4">6</text>
<text x="172.7" y="279.4">5</text>
<text x="223.5" y="279.4">4</text>
<text x="274.3" y="279.4">3</text>
<text x="325.1" y="279.4">2</text>
<text x="375.9" y="279.4">1</text>
</g>
<g font-size="2.4">
<text x="68.7" y="134.9">6</text>
<text x="91.2" y="134.9">11 FPGA_SFP_TX_DIS</text>
<text x="68.7" y="142.5">7</text>
<text x="91.2" y="142.5">10</text>
<text x="77.5" y="157.4" transform="rotate(-90 77.5 157.4)">3</text>
<text x="82.5" y="158.6" transform="rotate(-90 82.5 158.6)">14</text>
<text x="68.7" y="186.2">4</text>
<text x="91.2" y="186.2">13</text>
<text x="68.7" y="193.8">5</text>
<text x="91.2" y="193.8">12</text>
<text x="77.5" y="208.7" transform="rotate(-90 77.5 208.7)">2</text>
<text x="82.5" y="209.9" transform="rotate(-90 82.5 209.9)">15</text>
<text x="200.4" y="239" transform="rotate(-90 200.4 239)">2</text>
<text x="42.2" y="241">1</text>
<text x="44.6" y="245.1">LD1</text>
<text x="49.5" y="241">2</text>
<text x="54.9" y="241">1</text>
<text x="67.3" y="241">2</text>
<text x="75.5" y="241">4</text>
<text x="90.4" y="241">3</text>
<text x="42.2" y="256.3">2</text>
<text x="49.5" y="256.3">1</text>
<text x="54.9" y="256.3">1</text>
<text x="67.3" y="256.3">2</text>
<text x="75" y="256.3">6</text>
<text x="89.9" y="256.3">1</text>
<text x="200.4" y="252.7" transform="rotate(-90 200.4 252.7)">11</text>
<text x="203.5" y="254.3" transform="rotate(-90 203.5 254.3)">LD3</text>
<text x="45" y="260.9">LD2</text>
<text x="200.4" y="260" transform="rotate(-90 200.4 260)">2</text>
<text x="351.8" y="266.7">SIZE:</text>
<text x="367" y="266.7">PAGE:</text>
</g>
<g font-size="2.3">
<text x="57.5" y="49.5">T_SFP_P</text>
<text x="57.5" y="52.1">T_SFP_N</text>
<text x="121.9" y="49.5">F_SFP_P</text>
<text x="149.3" y="52.1">F_SFP_N</text>
<text x="289.8" y="49">SFP2PLL_DATA_P</text>
<text x="290.3" y="52.1">SFP2PLL_DATA_N</text>
<text x="51.6" y="59.7">SFP_TX_FAULT</text>
<text x="51.6" y="57.2">SFP_TX_DISABLE</text>
<text x="120.3" y="59.2">SFP_SCL</text>
<text x="51.6" y="62.2">SFP_LOS</text>
<text x="120.3" y="61.7">SFP_SDA</text>
<text x="45" y="134.4">SFP_TX_DISABLE</text>
<text x="44.4" y="142">CLK_RSTB</text>
<text x="95.8" y="142">FPGA_CLK_RST</text>
<text x="262.4" y="169.9">PIN1,31,32</text>
<text x="297.4" y="170.4">PIN2</text>
<text x="328.9" y="170.4">PIN12</text>
<text x="360.9" y="170.4">PIN24</text>
<text x="382.3" y="170.4">PIN1,2,31,32</text>
</g>
<g font-size="2.2">
<text x="35.7" y="20.6">SP-74737-004</text>
<text x="40.5" y="18.8">SFP1</text>
<text x="188.7" y="42.4">IN</text>
<text x="188.7" y="47.5">VT</text>
<text x="204.7" y="45">Q0*</text>
<text x="205.4" y="42.4">Q0</text>
<text x="221.3" y="43.2">0R0</text>
<text x="236" y="45.7">0R0</text>
<text x="80.5" y="50">TD+</text>
<text x="80.5" y="52.6">TD-</text>
<text x="106" y="50">RD+</text>
<text x="106.5" y="52.6">RD-</text>
<text x="171.2" y="48.4" transform="rotate(-90 171.2 48.4)">XX</text>
<text x="188.7" y="52.6">IN*</text>
<text x="204.7" y="52.6">Q1*</text>
<text x="205.4" y="50">Q1</text>
<text x="36.3" y="58.4">4.7K</text>
<text x="80.5" y="57.7">TX_DISABLE</text>
<text x="100.5" y="57.7">MOD_ABS</text>
<text x="133.3" y="58.4">4.7K</text>
<text x="188.7" y="57.7">VREF-AC</text>
<text x="36.3" y="63.5">4.7K</text>
<text x="36.3" y="61">4.7K</text>
<text x="80.5" y="62.7">LOS</text>
<text x="80.5" y="60.2">TX_FAULT</text>
<text x="106" y="62.7">SDA</text>
<text x="106.2" y="60.2">SCL</text>
<text x="66.8" y="69.1">4.7K</text>
<text x="80.5" y="67.8">RS1</text>
<text x="106.2" y="67.8">RS0</text>
<text x="122.1" y="68.6">4.7K</text>
<text x="80.5" y="72.9">VCCT</text>
<text x="80.5" y="75.4">VEET</text>
<text x="80.5" y="78">VEET</text>
<text x="104.5" y="72.9">VCCR</text>
<text x="104.7" y="75.4">VEER</text>
<text x="104.7" y="78">VEER</text>
<text x="80.5" y="80.5">VEET</text>
<text x="104.7" y="80.5">VEER</text>
<text x="73.4" y="134.1">2A1</text>
<text x="84.2" y="134.1">2B1</text>
<text x="73.4" y="141.7">2A2</text>
<text x="84.2" y="141.7">2B2</text>
<text x="75.4" y="151.4">DIR</text>
<text x="81.8" y="151.4">OE*</text>
<text x="73.4" y="185.4">1A1</text>
<text x="84.2" y="185.4">1B1</text>
<text x="73.4" y="193">1A2</text>
<text x="84.2" y="193">1B2</text>
<text x="75.4" y="202.7">DIR</text>
<text x="81.8" y="202.7">OE*</text>
<text x="60.5" y="245.2">750</text>
<text x="204.6" y="245.8" transform="rotate(-90 204.6 245.8)">750</text>
<text x="60.5" y="260.5">750</text>
</g>
<g font-size="2.1">
<text x="36.7" y="39.6">SFP Cage</text>
<text x="89.8" y="85.6">SFP Connector</text>
</g>
<g font-size="2">
<text x="246.4" y="268">UNIVERSITY OF BRISTOL</text>
<text x="246.4" y="273">TYNDALL AVENUE, BS8 1TL</text>
<text x="246.4" y="275.6">BRISTOL, UK</text>
<text x="246.4" y="270.5">H. H. WILLS PHYSICS LABORATORY</text>
</g>
<g font-size="1.9">
<text x="179.3" y="83.8">GND</text>
<text x="233.7" y="85.6">ADVCC</text>
<text x="69.6" y="93.5">GND</text>
<text x="117.3" y="93">GND</text>
<text x="233.7" y="131.1">GND</text>
<text x="335.3" y="133.6">GND</text>
<text x="40.6" y="149.1">CVCC</text>
<text x="80.8" y="169.2">GND</text>
<text x="40.6" y="177.8">GND</text>
<text x="251" y="175.8">GND</text>
<text x="80.8" y="215.9">GND</text>
<text x="31" y="268.7">GND</text>
<text x="175.8" y="267.2">GND</text>
<text x="198.6" y="266.7">GND</text>
</g>
<g font-size="1.8">
<text x="246" y="41.4">M2C_SFP_DATA_P</text>
<text x="247" y="43.9">M2C_SFP_DATA_N</text>
</g>
<g font-size="1.7">
<text x="335.8" y="105.4">P3V3</text>
<text x="201.9" y="224.5" transform="rotate(90 201.9 224.5)">P3V3</text>
<text x="25.4" y="236.5">P3V3</text>
<text x="176.3" y="239.5">P3V3</text>
</g>
</svg>
